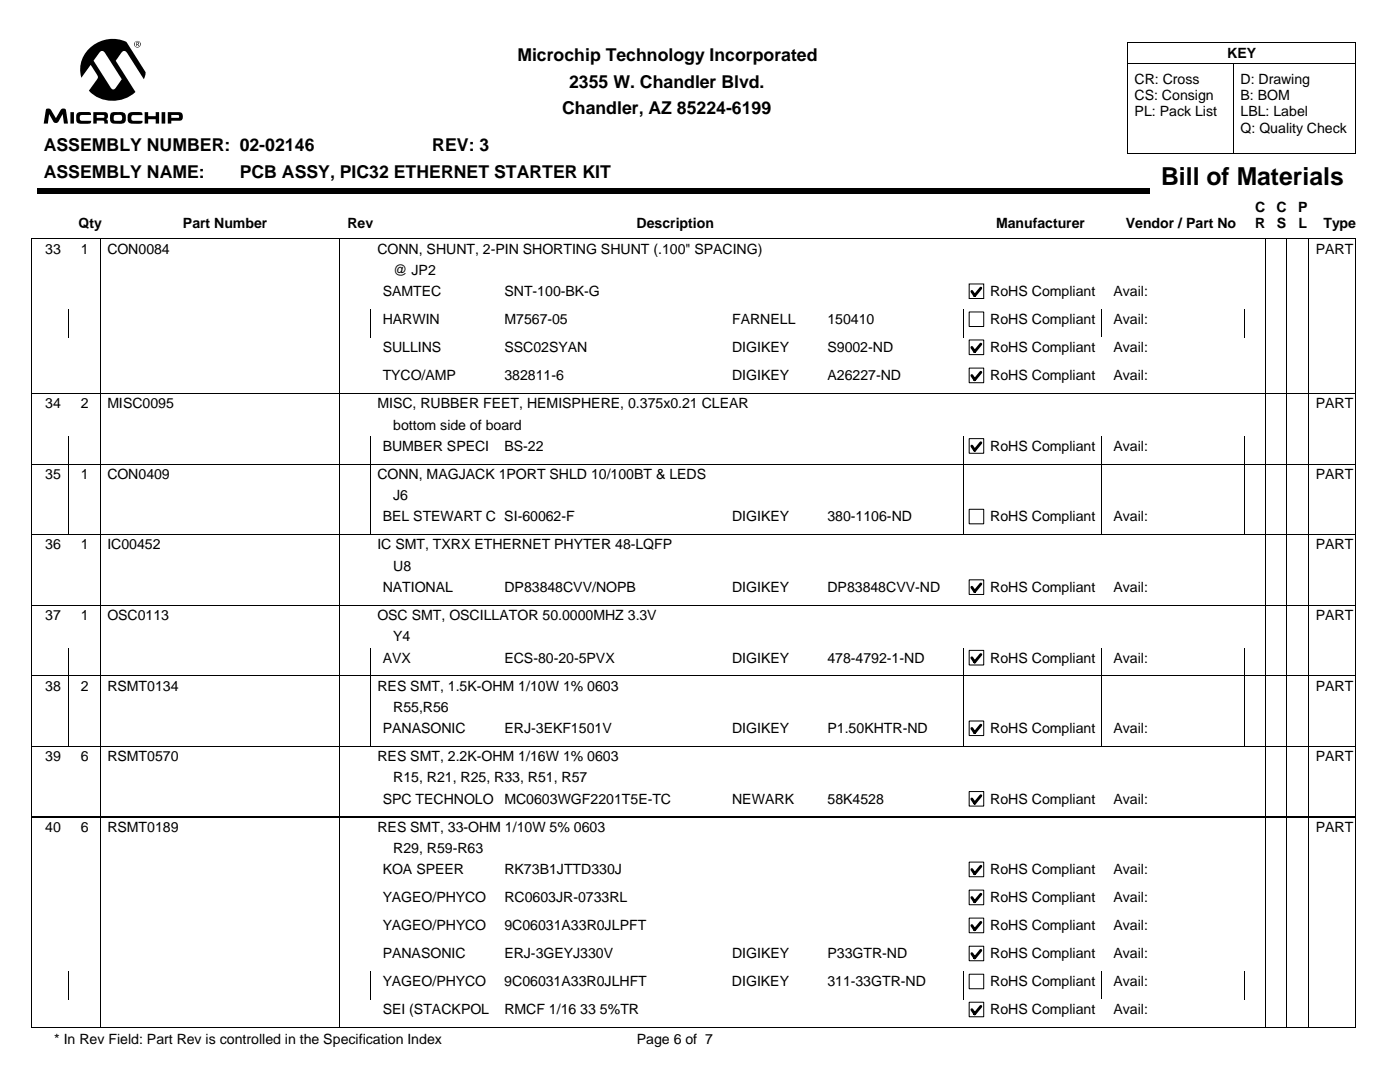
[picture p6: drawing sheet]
<svg xmlns="http://www.w3.org/2000/svg" width="279mm" height="216mm" viewBox="0 0 279 216" stroke-linecap="round" stroke-linejoin="round" font-family="sans-serif">
<g fill="#000">
<path d="M7.4 37.6h222v1.1h-222z"/>
<path d="M26.8 8.8a.66 .66 0 0 1 1.3 0 .66 .66 0 0 1-1.3 0zM33.5 22.4h2.1a.87 .87 0 0 1 .9 .7 .87 .87 0 0 1-.7 1h-1.6v.6h-.7zM32.3 22.4h.7v2.3h-.7zM18 9.5a6.7 6.7 0 0 1 7.2-1.1l3.9 6-.4 1.4-3.3-5.2a.63 .63 0 0 0-.6-.4 .63 .63 0 0 0-.6 .4l-1.1 1.5 3.9 6.3a6.7 6.7 0 0 1-9.3-.3l1.7-2.4 .2-.3-1.5-2.5-1.9 2.6a5.8 5.8 0 0 1 1.8-6zM28.9 22.4h.7v.8h1.5v-.8h.6v2.3h-.6v-.9h-1.5v.9h-.7zM25.7 22.6a3.7 3.7 0 0 1 2.5-.2l.1 .1 .1 .5h-1.8a.6 .6 0 0 0-.4 .5 .6 .6 0 0 0 .4 .6h1.8l-.1 .5-.9 .1a2.11 2.11 0 0 1-1.8-.4 2.22 2.22 0 0 1 .1-1.7zM22.3 22.5l.7-.1a2.94 2.94 0 0 1 1.9 .2l.2 .3a1.42 1.42 0 0 1-.6 1.7l-.8 .1a1.77 1.77 0 0 1-1.6-.4 1.9 1.9 0 0 1 .2-1.8zM18.6 22.4h2.4a.77 .77 0 0 1 .6 .6 .77 .77 0 0 1-.4 .8 .7 .7 0 0 1 .3 .9h-.7v-.5l-.2-.1h-1.3v.6h-.7zM15.4 22.6a4 4 0 0 1 2.4-.2l.3 .1 .1 .4h-1.8a.6 .6 0 0 0-.5 .6 .6 .6 0 0 0 .4 .6h1.9l-.2 .5-1.8 .1a.77 .77 0 0 1-1-.8v-1zM14.1 22.4h.7v2.3h-.7zM9.3 21.7h.5l.3 .1 1.1 1.8 .9-1.7a.61 .61 0 0 1 1.1 .1l.4 2.7h-.8l-.3-1.9-.8 1.5-.4 .2-.6-.1-.9-1.6-.3 1.9h-.8zM26.8 8.8a.6 .6 0 0 0 1.2 0 .6 .6 0 0 0-1.2 0zM34.2 22.9v.6h1.4a.31 .31 0 0 0 .2-.3 .31 .31 0 0 0-.3-.3zM19.9 10.4l-1.2 1.7 3.3 5.3a.58 .58 0 0 0 .5 .4 .58 .58 0 0 0 .6-.3l1.2-1.7-3.5-5.4-.4-.2zM22.9 23l-.2 .2 .1 .8 1.2 .1a.63 .63 0 0 0 .4-.6 .63 .63 0 0 0-.4-.6zM19.3 22.9v.6h1.3a.29 .29 0 0 0 .2-.3 .29 .29 0 0 0-.3-.3zM27.2 8.4l.5 .1v.2l-.2 .2 .3 .3h-.2l-.2-.3h-.1v.3h-.1zM27.3 8.5v.3l.3-.1v-.1z"/>
</g>
<path d="M225.1 12.7h45.5M225.1 8.5h45.5v22.2h-45.5M225.1 8.5v22.2M246.3 12.7v18M20.1 47.6v8.5M67.7 47.6v8.5M252.6 47.6v8.5M256.8 47.6v8.5M261.1 47.6v8.5M270.4 47.7l-264-.1v8.5M270.6 47.6v8.5" fill="none" stroke="#000" stroke-width=".2"/>
<path d="M193.4 56.7h2.9v2.9h-2.9z" fill="#fff"/>
<path d="M193.4 56.7h2.9v2.9h-2.9z" fill="none" stroke="#000" stroke-width=".2"/>
<path d="M195.7 57.5l-1.2 1.5-.5-.9" fill="none" stroke="#000" stroke-width=".56"/>
<path d="M197.4 56.1h22.4v4h-22.4z" fill="#fff"/>
<path d="M6.4 56.1v5.6M20.1 56.1v5.6M67.7 56.1v5.6M252.6 56.1v5.6M256.8 56.1v5.6M261.1 56.1v5.6M270.6 56.1v5.6" fill="none" stroke="#000" stroke-width=".2"/>
<path d="M193.4 62.3h2.9v2.9h-2.9z" fill="#fff"/>
<path d="M193.4 62.3h2.9v2.9h-2.9z" fill="none" stroke="#000" stroke-width=".2"/>
<path d="M197.4 61.7h22.4v4h-22.4z" fill="#fff"/>
<path d="M6.4 61.7v5.6M13.7 61.7v5.6M20.1 61.7v5.6M67.7 61.7v5.6M74 61.7v5.6M192.4 61.7v5.6M219.8 61.7v5.6M248.4 61.7v5.6M252.6 61.7v5.6M256.8 61.7v5.6M261.1 61.7v5.6M270.6 61.7v5.6" fill="none" stroke="#000" stroke-width=".2"/>
<path d="M193.4 67.9h2.9v2.9h-2.9z" fill="#fff"/>
<path d="M193.4 67.8h2.9v3h-2.9z" fill="none" stroke="#000" stroke-width=".2"/>
<path d="M195.7 68.7l-1.2 1.5-.5-.9" fill="none" stroke="#000" stroke-width=".56"/>
<path d="M197.4 67.3h22.4v4h-22.4z" fill="#fff"/>
<path d="M6.4 67.3v5.6M20.1 67.3v5.6M67.7 67.3v5.6M252.6 67.3v5.6M256.8 67.3v5.6M261.1 67.3v5.6M270.6 67.3v5.6" fill="none" stroke="#000" stroke-width=".2"/>
<path d="M193.4 73.5h2.9v2.9h-2.9z" fill="#fff"/>
<path d="M193.4 73.4h2.9v3h-2.9z" fill="none" stroke="#000" stroke-width=".2"/>
<path d="M195.7 74.3l-1.2 1.5-.5-.9" fill="none" stroke="#000" stroke-width=".56"/>
<path d="M197.4 72.9h22.4v4h-22.4z" fill="#fff"/>
<path d="M6.3 78.5h264.1M6.4 72.9v14.1M20.1 72.9v14.1M67.7 72.9v14.1M252.6 72.9v14.1M256.8 72.9v14.1M261.1 72.9v14.1M270.6 72.9v14.1" fill="none" stroke="#000" stroke-width=".2"/>
<path d="M193.4 87.5h2.9v2.9h-2.9z" fill="#fff"/>
<path d="M193.4 87.5h2.9v2.9h-2.9z" fill="none" stroke="#000" stroke-width=".2"/>
<path d="M195.7 88.3l-1.2 1.6-.5-.9" fill="none" stroke="#000" stroke-width=".56"/>
<path d="M197.4 87h22.4v4h-22.4z" fill="#fff"/>
<g fill="none" stroke="#000" stroke-width=".2">
<path d="M6.3 92.6h264.1M6.4 87v14M13.7 87v14M20.1 87v14M67.7 87v14M74 87v14M192.4 87v14M219.8 87v14M248.4 87v14M252.6 87v14M256.8 87v14M261.1 87v14"/>
<path d="M270.6 87v14"/>
</g>
<path d="M193.4 101.6h2.9v2.9h-2.9z" fill="#fff"/>
<path d="M193.4 101.6h2.9v2.9h-2.9z" fill="none" stroke="#000" stroke-width=".2"/>
<path d="M197.4 101.1h22.4v4h-22.4z" fill="#fff"/>
<g fill="none" stroke="#000" stroke-width=".2">
<path d="M6.4 101.1v5.6M13.7 101.1v5.6M20.1 101.1v14M67.7 101.1v14M74 101.1v5.6M192.4 101.1v5.6M219.8 101.1v5.6M248.4 101.1v5.6M252.6 101.1v14M256.8 101.1v14M261.1 101.1v14M270.4 106.7h-264.1l.1 8.4"/>
<path d="M270.6 101.1v14"/>
</g>
<path d="M193.4 115.7h2.9v2.9h-2.9z" fill="#fff"/>
<path d="M193.4 115.7h2.9v2.9h-2.9z" fill="none" stroke="#000" stroke-width=".2"/>
<path d="M195.7 116.5l-1.2 1.5-.5-.8" fill="none" stroke="#000" stroke-width=".56"/>
<path d="M197.4 115.2h22.4v3.9h-22.4z" fill="#fff"/>
<path d="M6.4 115.2v14M20.1 115.2v14M67.7 115.2v14M252.6 115.2v14M256.8 115.2v14M261.1 115.2v14M270.6 115.2v14M6.3 120.8h264.1" fill="none" stroke="#000" stroke-width=".2"/>
<path d="M193.4 129.8h2.9v2.9h-2.9z" fill="#fff"/>
<path d="M193.4 129.8h2.9v2.9h-2.9z" fill="none" stroke="#000" stroke-width=".2"/>
<path d="M195.7 130.6l-1.2 1.5-.5-.8" fill="none" stroke="#000" stroke-width=".56"/>
<path d="M197.4 129.2h22.4v4h-22.4z" fill="#fff"/>
<g fill="none" stroke="#000" stroke-width=".2">
<path d="M6.3 134.9h264.1M6.4 129.2v14.1M13.7 129.2v14.1M20.1 129.2v14.1M67.7 129.2v14.1M74 129.2v14.1M192.4 129.2v14.1M219.8 129.2v14.1M248.4 129.2v14.1M252.6 129.2v14.1M256.8 129.2v14.1M261.1 129.2v14.1"/>
<path d="M270.6 129.2v14.1"/>
</g>
<path d="M193.4 143.9h2.9v2.9h-2.9z" fill="#fff"/>
<path d="M193.4 143.9h2.9v2.9h-2.9z" fill="none" stroke="#000" stroke-width=".2"/>
<path d="M195.7 144.7l-1.2 1.5-.5-.8" fill="none" stroke="#000" stroke-width=".56"/>
<path d="M197.4 143.3h22.4v4h-22.4z" fill="#fff"/>
<g fill="none" stroke="#000" stroke-width=".2">
<path d="M6.4 143.3v5.6M13.7 143.3v5.6M20.1 143.3v14.1M67.7 143.3v14.1M74 143.3v5.6M192.4 143.3v5.6M219.8 143.3v5.6M248.4 143.3v5.6M252.6 143.3v14.1M256.8 143.3v14.1M261.1 143.3v14.1M270.4 148.9h-264.1l.1 8.5"/>
<path d="M270.6 143.3v14.1"/>
</g>
<path d="M193.4 158h2.9v2.8h-2.9z" fill="#fff"/>
<path d="M193.4 157.9h2.9v2.9h-2.9z" fill="none" stroke="#000" stroke-width=".2"/>
<path d="M195.7 158.8l-1.2 1.5-.5-.9" fill="none" stroke="#000" stroke-width=".56"/>
<path d="M197.4 157.4h22.4v4h-22.4z" fill="#fff"/>
<path d="M6.4 157.4v14.1M20.1 157.4v14.1M67.7 157.4v14.1M252.6 157.4v14.1M256.8 157.4v14.1M261.1 157.4v14.1M270.6 157.4v14.1M6.3 163h264.1" fill="none" stroke="#000" stroke-width=".2"/>
<path d="M193.4 172h2.9v2.9h-2.9z" fill="#fff"/>
<path d="M193.4 172h2.9v2.9h-2.9z" fill="none" stroke="#000" stroke-width=".2"/>
<path d="M195.7 172.8l-1.2 1.5-.5-.8" fill="none" stroke="#000" stroke-width=".56"/>
<path d="M197.4 171.5h22.4v4h-22.4z" fill="#fff"/>
<path d="M6.4 171.5v5.6M20.1 171.5v5.6M67.7 171.5v5.6M252.6 171.5v5.6M256.8 171.5v5.6M261.1 171.5v5.6M270.6 171.5v5.6" fill="none" stroke="#000" stroke-width=".2"/>
<path d="M193.4 177.6h2.9v2.9h-2.9z" fill="#fff"/>
<path d="M193.4 177.6h2.9v2.9h-2.9z" fill="none" stroke="#000" stroke-width=".2"/>
<path d="M195.7 178.4l-1.2 1.5-.5-.8" fill="none" stroke="#000" stroke-width=".56"/>
<path d="M197.4 177.1h22.4v4h-22.4z" fill="#fff"/>
<path d="M6.4 177.1v5.6M20.1 177.1v5.6M67.7 177.1v5.6M252.6 177.1v5.6M256.8 177.1v5.6M261.1 177.1v5.6M270.6 177.1v5.6" fill="none" stroke="#000" stroke-width=".2"/>
<path d="M193.4 183.2h2.9v2.9h-2.9z" fill="#fff"/>
<path d="M193.4 183.2h2.9v2.9h-2.9z" fill="none" stroke="#000" stroke-width=".2"/>
<path d="M195.7 184l-1.2 1.5-.5-.8" fill="none" stroke="#000" stroke-width=".56"/>
<path d="M197.4 182.7h22.4v3.9h-22.4z" fill="#fff"/>
<path d="M6.4 182.7v5.6M20.1 182.7v5.6M67.7 182.7v5.6M252.6 182.7v5.6M256.8 182.7v5.6M261.1 182.7v5.6M270.6 182.7v5.6" fill="none" stroke="#000" stroke-width=".2"/>
<path d="M193.4 188.8h2.9v2.9h-2.9z" fill="#fff"/>
<path d="M193.4 188.8h2.9v2.9h-2.9z" fill="none" stroke="#000" stroke-width=".2"/>
<path d="M195.7 189.6l-1.2 1.5-.5-.8" fill="none" stroke="#000" stroke-width=".56"/>
<path d="M197.4 188.3h22.4v4h-22.4z" fill="#fff"/>
<path d="M6.4 188.3v5.5M20.1 188.3v5.5M67.7 188.3v5.5M252.6 188.3v5.5M256.8 188.3v5.5M261.1 188.3v5.5M270.6 188.3v5.5" fill="none" stroke="#000" stroke-width=".2"/>
<path d="M193.4 194.4h2.9v2.9h-2.9z" fill="#fff"/>
<path d="M193.4 194.4h2.9v2.9h-2.9z" fill="none" stroke="#000" stroke-width=".2"/>
<path d="M197.4 193.8h22.4v4h-22.4z" fill="#fff"/>
<path d="M6.4 193.8v5.7M13.7 193.8v5.7M20.1 193.8v5.7M67.7 193.8v5.7M74 193.8v5.7M192.4 193.8v5.7M219.8 193.8v5.7M248.4 193.8v5.7M252.6 193.8v5.7M256.8 193.8v5.7M261.1 193.8v5.7M270.6 193.8v5.7" fill="none" stroke="#000" stroke-width=".2"/>
<path d="M193.4 200h2.9v2.9h-2.9z" fill="#fff"/>
<path d="M193.4 200h2.9v2.9h-2.9z" fill="none" stroke="#000" stroke-width=".2"/>
<path d="M195.7 200.8l-1.2 1.5-.5-.8" fill="none" stroke="#000" stroke-width=".56"/>
<path d="M197.4 199.4h22.4v4h-22.4z" fill="#fff"/>
<path d="M6.4 199.4v5.6l264 .1M20.1 199.4v5.6M67.7 199.4v5.6M252.6 199.4v5.6M256.8 199.4v5.6M261.1 199.4v5.6M270.6 199.4v5.6" fill="none" stroke="#000" stroke-width=".2"/>
<text font-size="4.9" x="231.7" y="36.9">Bill of Materials</text>
<g font-size="3.5">
<text x="103.3" y="12.2">Microchip Technology Incorporated</text>
<text x="113.6" y="17.5">2355 W. Chandler Blvd.</text>
<text x="112.2" y="22.8">Chandler, AZ 85224-6199</text>
<text x="8.7" y="30.2">ASSEMBLY NUMBER: 02-02146</text>
<text x="8.7" y="35.5">ASSEMBLY NAME:</text>
<text x="47.8" y="35.5">PCB ASSY, PIC32 ETHERNET STARTER KIT</text>
<text x="86.3" y="30.2">REV: 3</text>
</g>
<g font-size="2.8">
<text x="244.9" y="11.5">KEY</text>
<text x="226.4" y="16.7">CR: Cross</text>
<text x="247.6" y="16.7">D: Drawing</text>
<text x="226.4" y="20">CS: Consign</text>
<text x="226.4" y="23.2">PL: Pack List</text>
<text x="247.6" y="20">B: BOM</text>
<text x="247.6" y="23.2">LBL: Label</text>
<text x="247.6" y="26.5">Q: Quality Check</text>
<text x="15.7" y="45.4">Qty</text>
<text x="36.5" y="45.4">Part Number</text>
<text x="69.3" y="45.4">Rev</text>
<text x="127" y="45.4">Description</text>
<text x="198.8" y="45.4">Manufacturer</text>
<text x="224.7" y="45.4">Vendor / Part No</text>
<text x="250.5" y="42.2">C</text>
<text x="250.5" y="45.6">R</text>
<text x="254.7" y="42.2">C</text>
<text x="254.8" y="45.6">S</text>
<text x="259.1" y="42.2">P</text>
<text x="259.1" y="45.6">L</text>
<text x="264.1" y="45.4">Type</text>
<text x="9" y="50.6">33</text>
<text x="16.2" y="50.6">1</text>
<text x="21.4" y="50.6">CON0084</text>
<text x="75.3" y="50.6">CONN, SHUNT, 2-PIN SHORTING SHUNT (.100&quot; SPACING)</text>
<text x="262.6" y="50.6">PART</text>
<text x="76.4" y="59.1">SAMTEC</text>
<text x="78.5" y="54.8">@ JP2</text>
<text x="100.7" y="59.1">SNT-100-BK-G</text>
<text x="197.6" y="59.1">RoHS Compliant</text>
<text x="222.2" y="59.1">Avail:</text>
<text x="76.4" y="64.7">HARWIN</text>
<text x="100.7" y="64.7">M7567-05</text>
<text x="146.1" y="64.7">FARNELL</text>
<text x="165.1" y="64.7">150410</text>
<text x="197.6" y="64.7">RoHS Compliant</text>
<text x="222.2" y="64.7">Avail:</text>
<text x="76.4" y="70.3">SULLINS</text>
<text x="100.7" y="70.3">SSC02SYAN</text>
<text x="146.1" y="70.3">DIGIKEY</text>
<text x="165.1" y="70.3">S9002-ND</text>
<text x="197.6" y="70.3">RoHS Compliant</text>
<text x="222.2" y="70.3">Avail:</text>
<text x="76.4" y="75.9">TYCO/AMP</text>
<text x="100.7" y="75.9">382811-6</text>
<text x="146.1" y="75.9">DIGIKEY</text>
<text x="165.1" y="75.9">A26227-ND</text>
<text x="197.6" y="75.9">RoHS Compliant</text>
<text x="222.2" y="75.9">Avail:</text>
<text x="9" y="81.5">34</text>
<text x="16.2" y="81.5">2</text>
<text x="21.4" y="81.5">MISC0095</text>
<text x="75.3" y="81.5">MISC, RUBBER FEET, HEMISPHERE, 0.375x0.21 CLEAR</text>
<text x="262.6" y="81.5">PART</text>
<text x="76.4" y="90">BUMBER SPECI</text>
<text x="78.5" y="85.7">bottom side of board</text>
<text x="100.7" y="90">BS-22</text>
<text x="197.6" y="90">RoHS Compliant</text>
<text x="222.2" y="90">Avail:</text>
<text x="9" y="95.6">35</text>
<text x="16.2" y="95.6">1</text>
<text x="21.4" y="95.6">CON0409</text>
<text x="75.3" y="95.6">CONN, MAGJACK 1PORT SHLD 10/100BT &amp; LEDS</text>
<text x="262.6" y="95.6">PART</text>
<text x="78.5" y="99.8">J6</text>
<text x="76.4" y="104">BEL STEWART C SI-60062-F</text>
<text x="146.1" y="104">DIGIKEY</text>
<text x="165.1" y="104">380-1106-ND</text>
<text x="197.6" y="104">RoHS Compliant</text>
<text x="222.2" y="104">Avail:</text>
<text x="9" y="109.6">36</text>
<text x="16.2" y="109.6">1</text>
<text x="21.4" y="109.6">IC00452</text>
<text x="75.3" y="109.6">IC SMT, TXRX ETHERNET PHYTER 48-LQFP</text>
<text x="78.5" y="113.9">U8</text>
<text x="262.6" y="109.6">PART</text>
<text x="76.4" y="118.1">NATIONAL</text>
<text x="100.7" y="118.1">DP83848CVV/NOPB</text>
<text x="146.1" y="118.1">DIGIKEY</text>
<text x="165.1" y="118.1">DP83848CVV-ND</text>
<text x="197.6" y="118.1">RoHS Compliant</text>
<text x="222.2" y="118.1">Avail:</text>
<text x="9" y="123.7">37</text>
<text x="16.2" y="123.7">1</text>
<text x="21.4" y="123.7">OSC0113</text>
<text x="75.3" y="123.7">OSC SMT, OSCILLATOR 50.0000MHZ 3.3V</text>
<text x="262.6" y="123.7">PART</text>
<text x="78.5" y="128">Y4</text>
<text x="9" y="137.8">38</text>
<text x="16.2" y="137.8">2</text>
<text x="21.4" y="137.8">RSMT0134</text>
<text x="75.3" y="137.8">RES SMT, 1.5K-OHM 1/10W 1% 0603</text>
<text x="76.4" y="132.2">AVX</text>
<text x="100.7" y="132.2">ECS-80-20-5PVX</text>
<text x="146.1" y="132.2">DIGIKEY</text>
<text x="165.1" y="132.2">478-4792-1-ND</text>
<text x="197.6" y="132.2">RoHS Compliant</text>
<text x="222.2" y="132.2">Avail:</text>
<text x="262.6" y="137.8">PART</text>
<text x="78.5" y="142">R55,R56</text>
<text x="76.4" y="146.3">PANASONIC</text>
<text x="100.7" y="146.3">ERJ-3EKF1501V</text>
<text x="146.1" y="146.3">DIGIKEY</text>
<text x="165.1" y="146.3">P1.50KHTR-ND</text>
<text x="197.6" y="146.3">RoHS Compliant</text>
<text x="222.2" y="146.3">Avail:</text>
<text x="9" y="151.9">39</text>
<text x="16.2" y="151.9">6</text>
<text x="21.4" y="151.9">RSMT0570</text>
<text x="75.3" y="151.9">RES SMT, 2.2K-OHM 1/16W 1% 0603</text>
<text x="262.6" y="151.9">PART</text>
<text x="76.4" y="160.4">SPC TECHNOLO</text>
<text x="78.5" y="156.1">R15, R21, R25, R33, R51, R57</text>
<text x="100.7" y="160.4">MC0603WGF2201T5E-TC</text>
<text x="146.1" y="160.4">NEWARK</text>
<text x="165.1" y="160.4">58K4528</text>
<text x="197.6" y="160.4">RoHS Compliant</text>
<text x="222.2" y="160.4">Avail:</text>
<text x="9" y="166">40</text>
<text x="16.2" y="166">6</text>
<text x="21.4" y="166">RSMT0189</text>
<text x="75.3" y="166">RES SMT, 33-OHM 1/10W 5% 0603</text>
<text x="262.6" y="166">PART</text>
<text x="78.5" y="170.2">R29, R59-R63</text>
<text x="76.4" y="174.5">KOA SPEER</text>
<text x="100.7" y="174.5">RK73B1JTTD330J</text>
<text x="197.6" y="174.5">RoHS Compliant</text>
<text x="222.2" y="174.5">Avail:</text>
<text x="76.4" y="180">YAGEO/PHYCO</text>
<text x="76.4" y="185.6">YAGEO/PHYCO</text>
<text x="100.7" y="180">RC0603JR-0733RL</text>
<text x="100.7" y="185.6">9C06031A33R0JLPFT</text>
<text x="197.6" y="180">RoHS Compliant</text>
<text x="197.6" y="185.6">RoHS Compliant</text>
<text x="222.2" y="180">Avail:</text>
<text x="222.2" y="185.6">Avail:</text>
<text x="76.4" y="191.2">PANASONIC</text>
<text x="100.7" y="191.2">ERJ-3GEYJ330V</text>
<text x="146.1" y="191.2">DIGIKEY</text>
<text x="165.1" y="191.2">P33GTR-ND</text>
<text x="197.6" y="191.2">RoHS Compliant</text>
<text x="222.2" y="191.2">Avail:</text>
<text x="76.4" y="196.8">YAGEO/PHYCO</text>
<text x="100.7" y="196.8">9C06031A33R0JLHFT</text>
<text x="146.1" y="196.8">DIGIKEY</text>
<text x="165.1" y="196.8">311-33GTR-ND</text>
<text x="197.6" y="196.8">RoHS Compliant</text>
<text x="222.2" y="196.8">Avail:</text>
<text x="76.4" y="202.4">SEI (STACKPOL</text>
<text x="100.7" y="202.4">RMCF 1/16 33 5%TR</text>
<text x="197.6" y="202.4">RoHS Compliant</text>
<text x="222.2" y="202.4">Avail:</text>
<text x="10.8" y="208.4">* In Rev Field: Part Rev is controlled in the Specification Index</text>
<text x="127.1" y="208.4">Page 6 of 7</text>
</g>
</svg>
